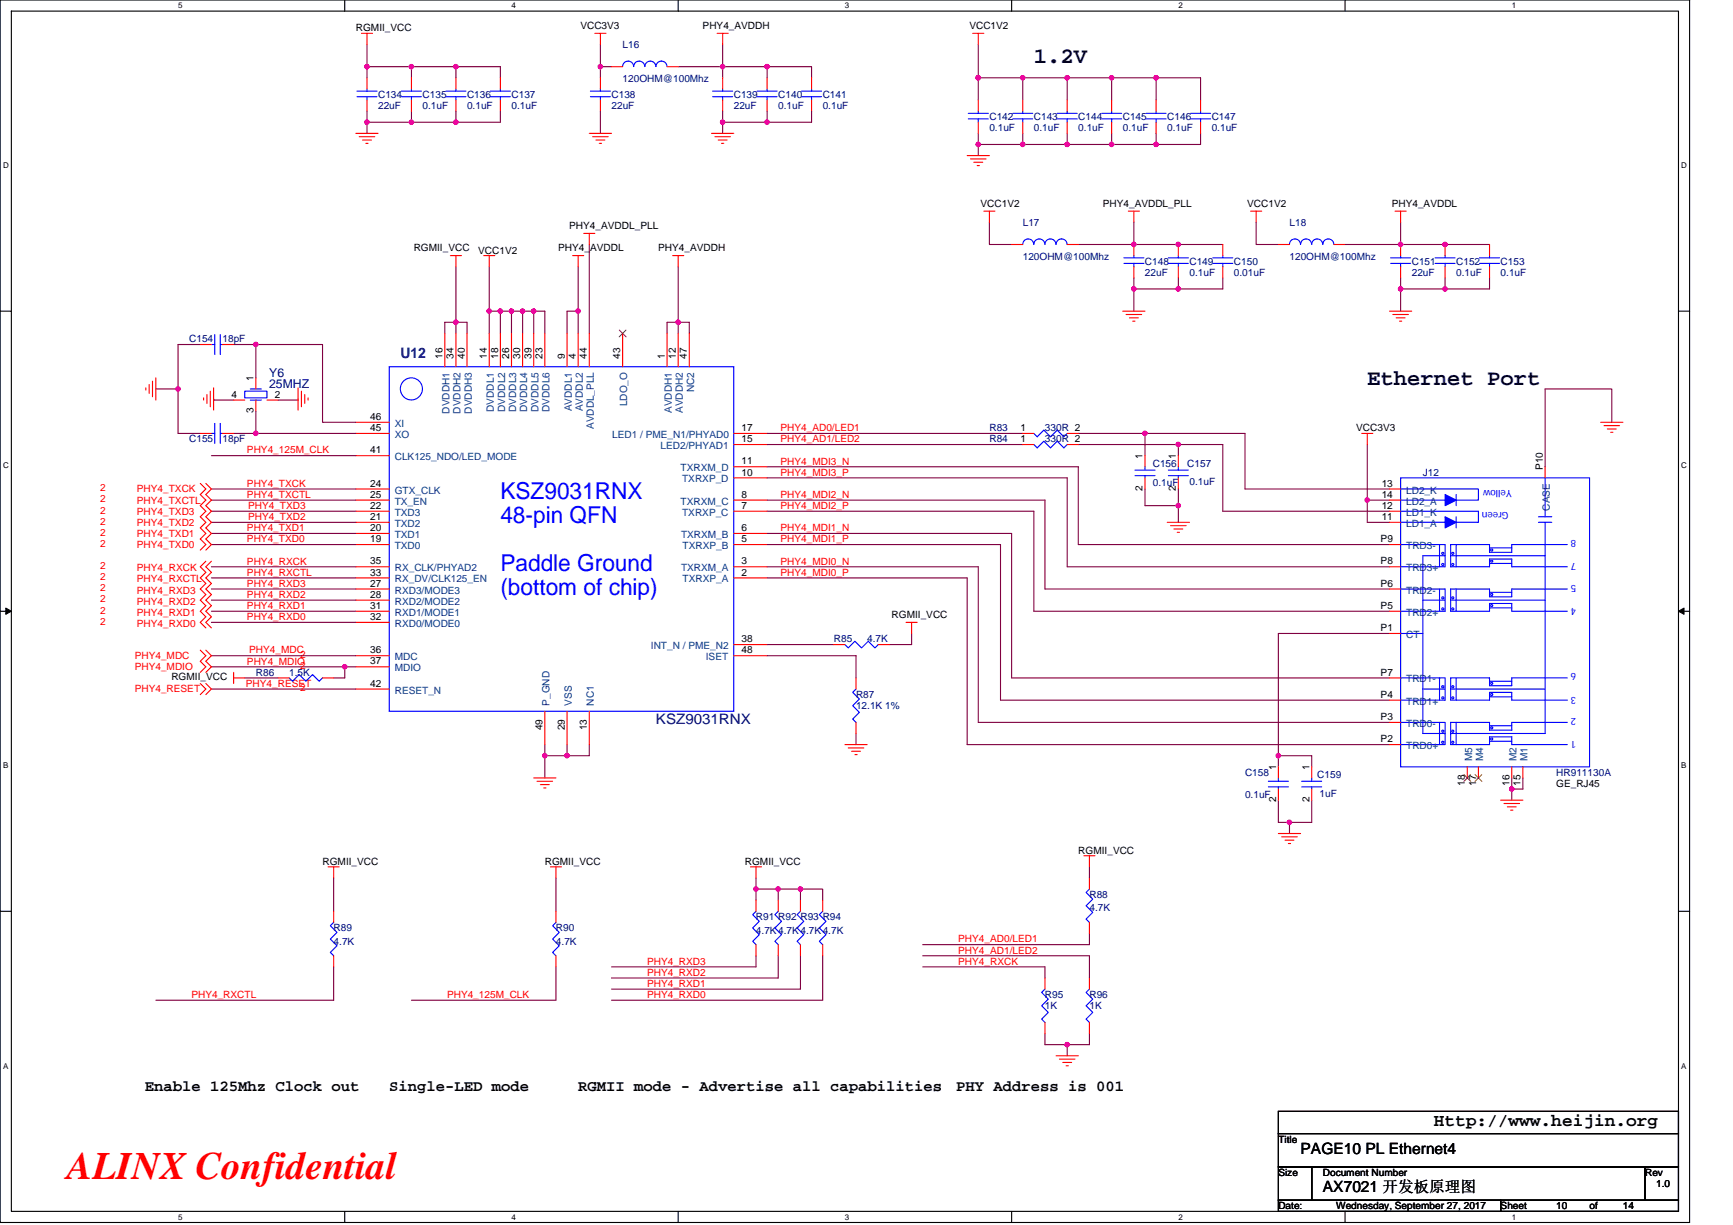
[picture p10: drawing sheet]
<svg xmlns="http://www.w3.org/2000/svg" width="297mm" height="210mm" viewBox="0 0 297 210" stroke-linecap="round" stroke-linejoin="round" font-family="sans-serif">
<path d="M0 0h289.6v209.5h-289.6zM1.9 1.9h285.8v205.7h-285.8z" fill="none" stroke="#000" stroke-width=".19"/>
<g fill="#fff">
<path d="M30.5 .2h.8v1.5h-.8z"/>
<path d="M30.5 207.8h.8v1.6h-.8z"/>
</g>
<path d="M59.1 0v1.9M59.1 207.6v1.9" fill="none" stroke="#000" stroke-width=".19"/>
<g fill="#fff">
<path d="M87.7 .2h.7v1.5h-.7z"/>
<path d="M87.7 207.8h.7v1.6h-.7z"/>
</g>
<path d="M116.2 0v1.9M116.2 207.6v1.9" fill="none" stroke="#000" stroke-width=".19"/>
<g fill="#fff">
<path d="M144.8 .2h.8v1.5h-.8z"/>
<path d="M144.8 207.8h.8v1.6h-.8z"/>
</g>
<path d="M173.4 0v1.9M173.4 207.6v1.9" fill="none" stroke="#000" stroke-width=".19"/>
<g fill="#fff">
<path d="M202 .2h.7v1.5h-.7z"/>
<path d="M202 207.8h.7v1.6h-.7z"/>
</g>
<path d="M230.5 0v1.9M230.5 207.6v1.9" fill="none" stroke="#000" stroke-width=".19"/>
<g fill="#fff">
<path d="M259.1 .2h.8v1.5h-.8z"/>
<path d="M259.1 207.8h.8v1.6h-.8z"/>
<path d="M.5 27.6h1v1.5h-1z"/>
<path d="M288.2 27.6h1v1.5h-1z"/>
<path d="M.5 79.1h1v1.5h-1z"/>
<path d="M288.2 79.1h1v1.5h-1z"/>
</g>
<path d="M0 53.3h1.9M287.7 53.3h1.9" fill="none" stroke="#000" stroke-width=".19"/>
<g fill="#fff">
<path d="M.5 130.5h.9v1.5h-.9z"/>
<path d="M288.2 130.5h.9v1.5h-.9z"/>
</g>
<path d="M0 104.8h1.9M287.7 104.8h1.9" fill="none" stroke="#000" stroke-width=".19"/>
<path d="M1 104.2l.9 .6-.9 .5zM287.7 104.8l.9-.6v1.1z" fill="#000" stroke="#000" stroke-width=".17"/>
<g fill="#fff">
<path d="M.5 181.9h.9v1.6h-.9z"/>
<path d="M288.2 181.9h.9v1.6h-.9z"/>
</g>
<path d="M0 156.2h1.9M287.7 156.2h1.9M219.1 190.5h68.6v3.8h-68.6zM219.1 194.3h68.6v5.7h-68.6zM219.1 200h5.7v5.7h-5.7zM219.1 205.7h38.1v1.9h-38.1zM224.8 200h57.2v5.7h-57.2zM257.2 205.7h30.5v1.9h-30.5zM282 200h5.7v5.7h-5.7z" fill="none" stroke="#000" stroke-width=".19"/>
<g fill="none" stroke="#800040" stroke-width=".19">
<path d="M62.9 7.6v3.8M62.9 11.4h7.6M62.9 11.4v1.9M62.9 19.1v1.9M70.5 19.1v1.9M70.5 11.4h7.6M70.5 11.4v1.9M78.1 19.1v1.9M78.1 11.4v1.9M78.1 11.4h7.7v1.9M85.8 19.1v1.9h-7.7M102.9 11.4h1.9"/>
<path d="M102.9 19.1v3.8M102.9 11.4v1.9M102.9 7.6v3.8M116.2 11.4h7.7v1.9M123.9 7.6v3.8h7.6M123.9 19v2M131.5 11.4v1.9M131.5 19.1v1.9M131.5 11.4h7.6v1.9M139.1 19.1v1.9h-7.6M167.7 13.3h7.6M167.7 13.3v3.8"/>
<path d="M167.7 7.6v5.7M175.3 13.3v3.8M175.3 13.3h7.6M182.9 13.3h7.6M182.9 13.3v3.8M190.5 13.3v3.8M190.5 13.3h7.7M198.2 13.3h7.6v3.8M198.2 13.3v3.8M62.9 21v1.9M62.9 21h7.6M70.5 21h7.6"/>
<path d="M123.9 21v1.9M123.9 21h7.6M167.7 24.8h7.6M167.7 22.9v1.9M167.7 24.8v1.9M169.6 38.1v3.8h3.8M175.3 22.9v1.9M175.3 24.8h7.6M182.9 24.8h7.6M182.9 22.9v1.9M190.5 24.8h7.7M190.5 22.9v1.9"/>
<path d="M194.3 38.1v3.8M198.2 22.9v1.9M205.8 22.9v1.9h-7.6M215.3 38.1v3.8h3.8M240.1 38.1v3.8M34.3 59.1h-3.8v7.6M40 59.1h3.9M43.9 59.1h11.4v13.3h5.7M43.9 59.1v5.7M76.2 57.1v-1.9h1.9v1.9M78.1 45.7v9.5h1.9v1.9M83.9 53.3h1.9"/>
<path d="M83.9 53.3v3.8M83.9 45.7v7.6M85.8 53.3v3.8M85.8 53.3h1.9v3.8M87.7 53.3h1.9M89.6 53.3v3.8M89.6 53.3h1.9v3.8M91.5 53.3h1.9v3.8M99.1 45.7v7.6M99.1 53.3h-1.9v3.8M99.1 53.3v3.8M101 41.9v15.2"/>
<path d="M114.3 57.1v-1.9h1.9v1.9M116.2 45.7v9.5h1.9v1.9M184.8 41.9h9.5M194.3 49.5h7.7M194.3 47.6v1.9M194.3 41.9h15.3M194.3 49.5v3.8M202 47.6v1.9M209.6 47.6v1.9h-7.6M230.5 41.9h9.6M240.1 49.5v3.8M240.1 49.5h7.6"/>
<path d="M240.1 47.6v1.9M240.1 41.9h15.2M247.7 47.6v1.9M255.3 47.6v1.9h-7.6M26.7 66.7h3.8M30.5 66.7v7.6h3.8M36.2 78.1h24.8M36.6 68.4v.2h3.4M40 74.3h3.9M43.9 74.3h17.1M43.9 70.5v3.8M51.1 68.4v.2h-3.4"/>
<path d="M131.5 74.3h43.8M131.5 76.2h43.8M184.8 74.3h11.5M184.8 76.2h17.2M196.3 74.3h17.1v9.5h24.8M196.3 74.3v3.8M202 76.2h7.6v11.4h28.6M202 76.2v1.9M234.4 76.2v9.5M276.3 72.4v-5.7h-11.5v13.3M36.2 89.5h24.8M36.2 87.6h24.8"/>
<path d="M36.2 97.2h24.8M36.2 85.7h24.8M36.2 83.8h24.8M36.2 93.3h24.8M36.2 91.4h24.8M36.2 99.1h24.8M131.5 87.6h45.7v17.2h61M131.5 81.9h51.4v15.3h55.3M131.5 91.4h41.9v24.8h64.8M131.5 85.7h47.6v15.3h59.1M131.5 97.2h36.2v26.6h70.5M131.5 99.1h34.3v28.5h72.4"/>
<path d="M131.5 80h53.3v13.3h53.4M131.5 93.3h40v26.7h66.7M196.3 83.8v2.9h5.7M202 83.8v2.9M202 86.7v2.8M234.4 85.7v3.8h3.8M234.4 85.7h3.8M36.2 118.1h24.8M36.2 102.9h24.8M36.2 106.7h24.8M36.2 104.8h24.8M36.2 112.4h24.8"/>
<path d="M36.2 114.3h22.9M36.2 101h24.8M41.9 116.2h5.8M59.1 114.3h1.9M59.1 114.3v1.9h-1.9M131.5 112.4h15.2v3.8M131.5 110.5h11.4M156.2 108.6v1.9h-3.8M238.2 108.6h-19.1v20.9M93.4 127.6v1.9h3.8M93.4 129.5v3.8M97.2 127.6v1.9"/>
<path d="M101 127.6v1.9h-3.8M146.7 125.7v1.9M219.1 129.5h5.7v1.9M219.1 137.2v3.8h1.9M219.1 129.5v1.9M224.8 137.2v3.8h-3.8M259.1 135.3v1.9M259.1 133.3v2M261 133.3v2h-1.9M57.2 150.5v5.7M95.3 150.5v5.7M129.6 152.4h3.8"/>
<path d="M129.6 150.5v1.9M129.6 152.4v1.9M133.4 152.4v1.9M133.4 152.4h3.8M137.2 152.4v1.9M137.2 152.4h3.8v1.9M186.7 148.6v1.9M221 141v1.9M57.2 165.7v5.7h-30.5M95.3 165.7v5.7h-24.8M129.6 163.8v1.9h-24.8M133.4 163.8v3.8h-28.6"/>
<path d="M137.2 163.8v5.7h-32.4M141 163.8v7.6h-36.2M158.2 163.8h28.5v3.8M158.2 165.7h20.9v1.9M179.1 177.2v1.9h3.8M182.9 179.1v1.9M186.7 177.2v1.9h-3.8M186.7 160v1.9h-28.5"/>
</g>
<g fill="#f0f" stroke="#f0f" stroke-width=".19">
<circle cx="78.1" cy="55.2" r=".38"/>
<circle cx="99.1" cy="53.3" r=".38"/>
<circle cx="83.8" cy="53.3" r=".38"/>
<circle cx="85.7" cy="53.3" r=".38"/>
<circle cx="91.5" cy="53.3" r=".38"/>
<circle cx="89.6" cy="53.3" r=".38"/>
<circle cx="87.7" cy="53.3" r=".38"/>
<circle cx="59.1" cy="114.3" r=".38"/>
<circle cx="93.4" cy="129.5" r=".38"/>
<circle cx="97.2" cy="129.5" r=".38"/>
<circle cx="78.1" cy="20.9" r=".38"/>
<circle cx="221" cy="141" r=".38"/>
<circle cx="196.2" cy="74.3" r=".38"/>
<circle cx="202" cy="86.7" r=".38"/>
<circle cx="259.1" cy="135.2" r=".38"/>
<circle cx="219.1" cy="129.5" r=".38"/>
<circle cx="202" cy="76.2" r=".38"/>
<circle cx="137.2" cy="152.4" r=".38"/>
<circle cx="129.6" cy="152.4" r=".38"/>
<circle cx="133.4" cy="152.4" r=".38"/>
<circle cx="234.3" cy="85.7" r=".38"/>
<circle cx="43.8" cy="59" r=".38"/>
<circle cx="30.5" cy="66.7" r=".38"/>
<circle cx="182.9" cy="179.1" r=".38"/>
<circle cx="43.8" cy="74.3" r=".38"/>
<circle cx="102.9" cy="11.4" r=".38"/>
<circle cx="123.8" cy="11.4" r=".38"/>
<circle cx="131.5" cy="11.4" r=".38"/>
<circle cx="123.8" cy="20.9" r=".38"/>
<circle cx="131.5" cy="20.9" r=".38"/>
<circle cx="167.7" cy="13.3" r=".38"/>
<circle cx="70.5" cy="20.9" r=".38"/>
<circle cx="62.9" cy="20.9" r=".38"/>
<circle cx="70.5" cy="11.4" r=".38"/>
<circle cx="62.9" cy="11.4" r=".38"/>
<circle cx="175.3" cy="13.3" r=".38"/>
<circle cx="190.5" cy="13.3" r=".38"/>
<circle cx="182.9" cy="13.3" r=".38"/>
<circle cx="198.1" cy="13.3" r=".38"/>
<circle cx="175.3" cy="24.8" r=".38"/>
<circle cx="167.7" cy="24.8" r=".38"/>
<circle cx="182.9" cy="24.8" r=".38"/>
<circle cx="198.1" cy="24.8" r=".38"/>
<circle cx="190.5" cy="24.8" r=".38"/>
<circle cx="116.2" cy="55.2" r=".38"/>
<circle cx="247.7" cy="41.9" r=".38"/>
<circle cx="240.1" cy="41.9" r=".38"/>
<circle cx="247.7" cy="49.5" r=".38"/>
<circle cx="240.1" cy="49.5" r=".38"/>
<circle cx="202" cy="41.9" r=".38"/>
<circle cx="194.3" cy="41.9" r=".38"/>
<circle cx="202" cy="49.5" r=".38"/>
<circle cx="194.3" cy="49.5" r=".38"/>
<circle cx="78.1" cy="11.4" r=".38"/>
</g>
<g fill="none" stroke="#f00" stroke-width=".19">
<path d="M62 5.7h1.9M62.9 5.7v1.9M62.9 13.3v1.9M62.9 17.1v2M70.5 13.3v1.9M70.5 17.1v2M78.1 13.3v1.9M78.1 17.1v2M85.8 13.3v1.9M85.8 17.1v2M102 5.7h1.9M102.9 13.3v1.9"/>
<path d="M102.9 17.1v2M102.9 5.7v1.9M104.8 11.4h1.9M114.3 11.4h1.9M122.9 5.7h1.9M123.9 13.3v1.9M123.9 17.1v2M123.9 5.7v1.9M131.5 13.3v1.9M131.5 17.1v2M139.1 13.3v1.9M139.1 17.1v2"/>
<path d="M166.7 5.7h1.9M167.7 5.7v1.9M167.7 17.1v1.9M175.3 17.1v1.9M182.9 17.1v1.9M190.5 17.1v1.9M198.2 17.1v1.9M205.8 17.1v1.9M61 22.9h3.8M61.6 23.4h2.6M62.1 24h1.6M62.7 24.6h.4"/>
<path d="M101 22.9h3.8M101.6 23.4h2.6M102.1 24h1.6M102.7 24.6h.4M122 22.9h3.8M122.5 23.4h2.7M123.1 24h1.5M123.7 24.6h.4M165.8 26.7h3.8M166.3 27.2h2.7M166.9 27.8h1.5M167.5 28.4h.4"/>
<path d="M167.7 21v1.9M168.6 36.2h1.9M169.6 36.2v1.9M175.3 21v1.9M182.9 21v1.9M190.5 21v1.9M193.4 36.2h1.9M194.3 36.2v1.9M198.2 21v1.9M205.8 21v1.9M214.4 36.2h1.9M215.3 36.2v1.9"/>
<path d="M239.1 36.2h1.9M240.1 36.2v1.9M34.3 59.1h1.9M38.1 59.1h1.9M76.2 57.1v5.8M77.2 43.8h1.9M78.1 43.8v1.9M78.1 57.1v5.8M80 57.1v5.8M82.9 43.8h1.9M83.9 43.8v1.9M83.9 57.1v5.8"/>
<path d="M85.8 57.1v5.8M87.7 57.1v5.8M89.6 57.1v5.8M91.5 57.1v5.8M93.4 57.1v5.8M97.2 57.1v5.8M98.1 43.8h2M99.1 43.8v1.9M99.1 57.1v5.8M100.1 40h1.9M101 40v1.9M101 57.1v5.8"/>
<path d="M106.7 57.1v5.8M114.3 57.1v5.8M115.3 43.8h1.9M116.2 43.8v1.9M116.2 57.1v5.8M118.1 57.1v5.8M173.4 41.9h1.9M182.9 41.9h1.9M192.4 53.3h3.9M193 53.9h2.7M193.6 54.5h1.5M194.2 55.1h.3"/>
<path d="M194.3 41.9v1.9M194.3 45.7v1.9M202 41.9v1.9M202 45.7v1.9M209.6 41.9v1.9M209.6 45.7v1.9M219.1 41.9h1.9M228.6 41.9h1.9M238.2 53.3h3.8M238.7 53.9h2.7M239.3 54.5h1.5M239.9 55.1h.4"/>
<path d="M240.1 41.9v1.9M240.1 45.7v1.9M247.7 41.9v1.9M247.7 45.7v1.9M255.3 41.9v1.9M255.3 45.7v1.9M25 66.5v.4M25.6 65.9v1.5M26.1 65.3v2.7M26.7 64.8v3.8M34.3 74.3h1.9M34.9 68.2v.4"/>
<path d="M35.5 67.6v1.6M36 67.1v2.6M36.6 66.5v3.8M38.1 74.3h1.9M40 68.6h1.9M43.9 64.8v1.9M43.9 68.6v1.9M45.8 68.6h1.9M51.1 66.5v3.8M51.7 67.1v2.6M52.2 67.6v1.6M52.8 68.2v.4"/>
<path d="M61 78.1h5.7M61 74.3h5.7M61 72.4h5.7M125.8 76.2h5.7M125.8 74.3h5.7M175.3 74.3h1.9M175.3 76.2h1.9M182.9 74.3h1.9M182.9 76.2h1.9M196.3 78.1v1.9M202 78.1v1.9M233.4 74.3h1.9"/>
<path d="M234.4 74.3v1.9M274.4 72.4h3.8M274.9 73h2.7M275.5 73.5h1.5M276.1 74.1h.4M34.3 82.9l1 .9-1 1 1 .9-1 1 1 .9-1 1 1 .9-1 1 1 .9-1 1 1 .9-1 1M35.3 96.2l-1 1 1 .9-1 1 1 .9-1 1 1 .9-1 1 1 .9-1 1 1 .9-1 1 1 .9M35.3 82.9l.9 .9-.9 1 .9 .9-.9 1 .9 .9-.9 1 .9 .9-.9 1 .9 .9-.9 1 .9 .9-.9 1M36.2 96.2l-.9 1 .9 .9-.9 1 .9 .9-.9 1 .9 .9-.9 1 .9 .9-.9 1 .9 .9-.9 1 .9 .9M61 93.3h5.7M61 91.4h5.7M61 89.5h5.7"/>
<path d="M61 87.6h5.7M61 83.8h5.7M61 85.7h5.7M61 99.1h5.7M61 97.2h5.7M125.8 99.1h5.7M125.8 97.2h5.7M125.8 93.3h5.7M125.8 91.4h5.7M125.8 87.6h5.7M125.8 85.7h5.7M125.8 81.9h5.7"/>
<path d="M125.8 80h5.7M196.3 81.9v1.9M200.1 89.5h3.8M200.6 90.1h2.7M201.2 90.7h1.5M201.8 91.2h.4M202 81.9v1.9M238.2 97.2h1.9M238.2 93.3h1.9M238.2 89.5h1.9M238.2 87.6h1.9M238.2 85.7h1.9"/>
<path d="M238.2 83.8h1.9M264.8 80v1.9M34.3 111.4l1 1-1 .9 1 1-1 1M34.3 117.2l1 .9-1 1M35.3 111.4l.9 1-.9 .9 .9 1-.9 1M35.3 117.2l.9 .9-.9 1M40 116.2h1.9M40 115.3v1.9M47.7 116.2h1.9M55.3 116.2h1.9M61 101h5.7M61 104.8h5.7"/>
<path d="M61 106.7h5.7M61 112.4h5.7M61 114.3h5.7M61 118.1h5.7M61 102.9h5.7M125.8 110.5h5.7M125.8 112.4h5.7M142.9 110.5h1.9M146.7 116.2v1.9M150.5 110.5h1.9M155.3 106.7h1.9M156.2 106.7v1.9"/>
<path d="M238.2 116.2h1.9M238.2 104.8h1.9M238.2 101h1.9M238.2 108.6h1.9M91.5 133.3h3.8M92.1 133.9h2.6M92.6 134.5h1.5M93.2 135.1h.4M93.4 121.9v5.7M97.2 121.9v5.7M101 121.9v5.7M144.8 127.6h3.8"/>
<path d="M145.4 128.2h2.7M146 128.8h1.5M146.5 129.3h.4M146.7 123.8v1.9M219.1 131.4v1.9M219.1 135.3v1.9M224.8 131.4v1.9M224.8 135.3v1.9M238.2 127.6h1.9M238.2 123.8h1.9M238.2 120h1.9M251.5 131.4v2"/>
<path d="M253.4 131.4v2M257.2 137.2h3.8M257.8 137.7h2.7M258.4 138.3h1.5M258.9 138.9h.4M259.1 131.4v2M261 131.4v2M56.2 148.6h1.9M57.2 148.6v1.9M57.2 156.2v1.9M94.3 148.6h1.9M95.3 148.6v1.9"/>
<path d="M95.3 156.2v1.9M128.6 148.6h1.9M129.6 148.6v1.9M129.6 154.3v1.9M133.4 154.3v1.9M137.2 154.3v1.9M141 154.3v1.9M185.8 146.7h1.9M186.7 146.7v1.9M186.7 158.1v1.9M186.7 150.5v1.9M219.1 142.9h3.8"/>
<path d="M219.7 143.4h2.7M220.3 144h1.5M220.8 144.6h.4M57.2 163.8v1.9M95.3 163.8v1.9M129.6 161.9v1.9M133.4 161.9v1.9M137.2 161.9v1.9M141 161.9v1.9M179.1 175.3v1.9M179.1 167.6v1.9M186.7 175.3v1.9"/>
<path d="M186.7 167.6v1.9M181 181h3.8M181.6 181.5h2.7M182.2 182.1h1.5M182.7 182.7h.4"/>
</g>
<g fill="none" stroke="#00f" stroke-width=".19">
<path d="M61.2 16.6h3.4M61.2 15.6h3.4M62.9 15.2v.4M62.9 16.6v.5M68.8 16.6h3.4M68.8 15.6h3.4M70.5 15.2v.4M70.5 16.6v.5M76.4 16.6h3.5M76.4 15.6h3.5M78.1 15.2v.4M78.1 16.6v.5"/>
<path d="M84 16.6h3.5M84 15.6h3.5M85.8 15.2v.4M85.8 16.6v.5M101.2 16.6h3.4M101.2 15.6h3.4M102.9 15.2v.4M102.9 16.6v.5M108.6 11.4a.94 .94 0 0 0-.9-.9 .94 .94 0 0 0-1 .9M112.4 11.4a.95 .95 0 0 0-.9-.9 .95 .95 0 0 0-1 .9 .94 .94 0 0 0-.9-.9 .94 .94 0 0 0-1 .9M114.3 11.4a.94 .94 0 0 0-.9-.9 .94 .94 0 0 0-1 .9M122.1 16.6h3.5"/>
<path d="M122.1 15.6h3.5M123.9 15.2v.4M123.9 16.6v.5M129.8 16.6h3.4M129.8 15.6h3.4M131.5 15.2v.4M131.5 16.6v.5M137.4 16.6h3.4M137.4 15.6h3.4M139.1 15.2v.4M139.1 16.6v.5M166 19.4h3.4"/>
<path d="M167.7 19v.4M173.6 19.4h3.4M175.3 19v.4M181.2 19.4h3.4M182.9 19v.4M188.8 19.4h3.5M190.5 19v.4M196.4 19.4h3.5M198.2 19v.4M204.1 19.4h3.4M205.8 19v.4M166 20.4h3.4"/>
<path d="M167.7 20.4v.6M173.6 20.4h3.4M175.3 20.4v.6M181.2 20.4h3.4M182.9 20.4v.6M188.8 20.4h3.5M190.5 20.4v.6M196.4 20.4h3.5M198.2 20.4v.6M204.1 20.4h3.4M205.8 20.4v.6M36.2 59.1h.6"/>
<path d="M36.8 57.3v3.5M37.8 57.3v3.5M37.8 59.1h.3M179.1 41.9a.95 .95 0 0 0-1-.9 .95 .95 0 0 0-.9 .9 .94 .94 0 0 0-1-.9 .94 .94 0 0 0-.9 .9M182.9 41.9a.95 .95 0 0 0-1-.9 .95 .95 0 0 0-.9 .9 .94 .94 0 0 0-.9-.9 .94 .94 0 0 0-1 .9M192.6 45.1h3.5M192.6 44.2h3.5M194.3 43.8v.4M194.3 45.1v.6M200.3 45.1h3.4M200.3 44.2h3.4M202 43.8v.4"/>
<path d="M202 45.1v.6M207.9 45.1h3.4M207.9 44.2h3.4M209.6 43.8v.4M209.6 45.1v.6M224.8 41.9a.95 .95 0 0 0-.9-.9 .95 .95 0 0 0-1 .9 .94 .94 0 0 0-.9-.9 .94 .94 0 0 0-1 .9M228.6 41.9a.95 .95 0 0 0-.9-.9 .95 .95 0 0 0-1 .9 .94 .94 0 0 0-.9-.9 .94 .94 0 0 0-1 .9M238.4 45.1h3.4M238.4 44.2h3.4M240.1 43.8v.4M240.1 45.1v.6M246 45.1h3.4"/>
<path d="M246 44.2h3.4M247.7 43.8v.4M247.7 45.1v.6M253.6 45.1h3.4M253.6 44.2h3.4M255.3 43.8v.4M255.3 45.1v.6M36.2 74.3h.6M36.8 72.6v3.4M37.8 72.6v3.4M37.8 74.3h.3M41.9 67.1h3.9v1.1h-3.9z"/>
<path d="M42.9 66.7h1.9M42.9 68.6h1.9M43.9 68.6h.1M43.9 66.7h.1M66.7 62.9h59.1v59h-59.1zM177.2 74.3l.6 .6 1.1-1.2 1.2 1.2 1.1-1.2 1.1 1.2 .6-.6M177.2 76.2l.6 .6 1.1-1.2 1.2 1.2 1.1-1.2 1.1 1.2 .6-.6M194.5 80.6h3.5M194.5 81.5h3.5M196.3 80v.6M196.3 81.5v.4M200.3 80.6h3.4"/>
<path d="M200.3 81.5h3.4M202 80v.6M202 81.5v.4M240.1 81.9h32.4v49.5h-32.4zM240.1 87.6h13.3v1.9h-13.3M240.1 83.8h13.3v1.9h-13.3M240.1 93.3h7.6v3.9h-7.6M246.7 93.3v3.9M247.2 96.6h.2v.3h-.2zM247.2 94.7h.2v.3h-.2zM247.7 95.3l-3.8-.1v30.5h3.8M248.6 95.3h16.2"/>
<path d="M248.9 94.7h.2v.3h-.2zM248.9 96.6h.2v.3h-.2zM249.6 88.6v1.9M249.6 84.8v1.9M249.6 93.3v3.9M255.3 96.6h3.8M255.3 93.9h3.8M255.5 94.2h.3v.2h-.3zM255.5 96.1h.3v.2h-.3zM263.7 89.5h2.3M263.7 88.6h2.3M264.8 89.5v36.2h-16.2"/>
<path d="M264.8 81.9v6.7M268.6 93.3h-9.5v1.4h-3.8v-1.4h-6.7v3.9h6.7v-1.4h3.8v1.4h9.5M49.6 116.2l.5 .6 1.2-1.2 1.1 1.2 1.2-1.2 1.1 1.2 .6-.6M144.8 110.5l.6 .6 1.1-1.2 1.2 1.2 1.1-1.2 1.2 1.2 .5-.6M146.7 118.1l-.5 .6 1.1 1.1-1.1 1.2 1.1 1.1-1.1 1.2 .5 .5M240.1 108.6h3.8M240.1 116.2h7.6v3.8h-7.6M240.1 101h7.6v3.8h-7.6M243.9 118.1h3.8M243.9 102.9h3.8M246.7 116.2v3.8M246.7 101v3.8"/>
<path d="M247.2 119.5h.2v.2h-.2zM247.2 117.6h.2v.2h-.2zM247.2 104.2h.2v.3h-.2zM247.2 102.3h.2v.3h-.2zM248.6 118.1h16.2M248.6 102.9h16.2M248.9 117.6h.2v.2h-.2zM248.9 119.5h.2v.2h-.2zM248.9 102.3h.2v.3h-.2zM248.9 104.2h.2v.3h-.2zM249.6 116.2v3.8M249.6 101v3.8"/>
<path d="M255.3 119.4h3.8M255.3 116.8h3.8M255.3 104.2h3.8M255.3 101.5h3.8M255.5 117h.3v.3h-.3zM255.5 118.9h.3v.3h-.3zM255.5 101.8h.3v.2h-.3zM255.5 103.7h.3v.2h-.3zM268.6 116.2h-9.5v1.3h-3.8v-1.3h-6.7v3.8h6.7v-1.3h3.8v1.3h9.5M268.6 101h-9.5v1.3h-3.8v-1.3h-6.7v3.8h6.7v-1.4h3.8v1.4h9.5M217.4 133.9h3.4M217.4 134.9h3.4"/>
<path d="M219.1 133.3v.6M219.1 134.9v.4M223.1 133.9h3.4M223.1 134.9h3.4M224.8 133.3v.6M224.8 134.9v.4M240.1 123.8h7.6v3.8h-7.6M246.7 123.8v3.8M247.2 127.1h.2v.3h-.2zM247.2 125.2h.2v.3h-.2zM248.9 127.1h.2v.3h-.2zM248.9 125.2h.2v.3h-.2z"/>
<path d="M249.6 123.8v3.8M255.3 127.1h3.8M255.3 124.4h3.8M255.5 126.5h.3v.3h-.3zM255.5 124.6h.3v.3h-.3zM268.6 123.8h-9.5v1.4h-3.8v-1.4h-6.7v3.8h6.7v-1.3h3.8v1.3h9.5M57.2 158.1l-.6 .6 1.2 1.1-1.2 1.2 1.2 1.1-1.2 1.2 .6 .5M95.3 158.1l-.6 .6 1.2 1.1-1.2 1.2 1.2 1.1-1.2 1.2 .6 .5M129.6 156.2l-.6 .6 1.2 1.1-1.2 1.2 1.2 1.1-1.2 1.2 .6 .5M133.4 156.2l-.6 .6 1.2 1.1-1.2 1.2 1.2 1.1-1.2 1.2 .6 .5M137.2 156.2l-.6 .6 1.2 1.1-1.2 1.2 1.2 1.1-1.2 1.2 .6 .5M141 156.2l-.6 .6 1.2 1.1-1.2 1.2 1.2 1.1-1.2 1.2 .6 .5"/>
<path d="M186.7 152.4l-.5 .6 1.1 1.1-1.1 1.2 1.1 1.1-1.1 1.1 .5 .6M179.1 169.5l-.6 .6 1.2 1.2-1.2 1.1 1.2 1.1-1.2 1.2 .6 .6M186.7 169.5l-.5 .6 1.1 1.2-1.1 1.1 1.1 1.1-1.1 1.2 .5 .6"/>
<circle cx="70.5" cy="66.7" r="1.89"/>
</g>
<g fill="#00f" stroke="#00f" stroke-width=".19">
<path d="M247.7 88.6l1.9 .9-1.9 1z" fill-rule="evenodd"/>
<path d="M247.7 84.8l1.9 .9-1.9 1z" fill-rule="evenodd"/>
</g>
<path d="M106.1 56.6l1.2 1.1M107.3 56.6l-1.2 1.1M250.9 132.8l1.2 1.1M252.1 132.8l-1.2 1.1M252.8 132.8l1.2 1.1M254 132.8l-1.2 1.1" fill="none" stroke="#804000" stroke-width=".17"/>
<text font-size="6.7" fill="#f00" x="11.5" y="202.2">ALINX Confidential</text>
<g font-size="4" fill="#00f">
<text x="85.8" y="85.5">KSZ9031RNX</text>
<text x="85.8" y="89.6">48-pin QFN</text>
<text x="85.8" y="97.9">Paddle Ground</text>
<text x="85.8" y="102">(bottom of chip)</text>
</g>
<g font-size="3.8" fill="#000040">
<text x="177.2" y="10.8">1.2V</text>
<text x="234.4" y="66">Ethernet Port</text>
</g>
<text font-size="3" x="245.8" y="193.1">Http://www.heijin.org</text>
<g font-size="2.7">
<text x="24.8" y="187">Enable 125Mhz Clock out</text>
<text x="66.7" y="187">Single-LED mode</text>
<text x="99.1" y="187">RGMII mode - Advertise all capabilities</text>
<text x="163.9" y="187">PHY Address is 001</text>
<text x="222.9" y="197.8">PAGE10 PL Ethernet4</text>
<text x="226.7" y="204.3">AX7021 开发板原理图</text>
</g>
<g font-size="2.5" fill="#000080">
<text x="68.6" y="61.3">U12</text>
<text x="112.4" y="124.1">KSZ9031RNX</text>
</g>
<g font-size="2.1" fill="#000080">
<text x="46.1" y="64.6">Y6</text>
<text x="46.1" y="66.5">25MHZ</text>
</g>
<g font-size="1.7">
<text x="61" y="5.4">RGMII_VCC</text>
<text x="99.5" y="5">VCC3V3</text>
<text x="120.4" y="5">PHY4_AVDDH</text>
<text x="166.2" y="5">VCC1V2</text>
<text x="168.1" y="35.5">VCC1V2</text>
<text x="189" y="35.5">PHY4_AVDDL_PLL</text>
<text x="213.8" y="35.5">VCC1V2</text>
<text x="238.5" y="35.5">PHY4_AVDDL</text>
<text x="97.6" y="39.3">PHY4_AVDDL_PLL</text>
<text x="70.9" y="43.1">RGMII_VCC</text>
<text x="82" y="43.5">VCC1V2</text>
<text x="95.7" y="43.1">PHY4_AVDDL</text>
<text x="112.8" y="43.1">PHY4_AVDDH</text>
<text x="43.5" y="65.3" transform="rotate(-90 43.5 65.3)">1</text>
<text x="75.8" y="61.5" transform="rotate(-90 75.8 61.5)">16</text>
<text x="77.7" y="61.5" transform="rotate(-90 77.7 61.5)">34</text>
<text x="79.6" y="61.5" transform="rotate(-90 79.6 61.5)">40</text>
<text x="83.5" y="61.5" transform="rotate(-90 83.5 61.5)">14</text>
<text x="85.4" y="61.5" transform="rotate(-90 85.4 61.5)">18</text>
<text x="87.3" y="61.5" transform="rotate(-90 87.3 61.5)">26</text>
<text x="89.2" y="61.5" transform="rotate(-90 89.2 61.5)">30</text>
<text x="91.1" y="61.5" transform="rotate(-90 91.1 61.5)">39</text>
<text x="93" y="61.5" transform="rotate(-90 93 61.5)">23</text>
<text x="96.8" y="61.5" transform="rotate(-90 96.8 61.5)">9</text>
<text x="98.7" y="61.5" transform="rotate(-90 98.7 61.5)">4</text>
<text x="100.6" y="61.5" transform="rotate(-90 100.6 61.5)">44</text>
<text x="106.3" y="61.5" transform="rotate(-90 106.3 61.5)">43</text>
<text x="113.9" y="61.5" transform="rotate(-90 113.9 61.5)">1</text>
<text x="115.8" y="61.5" transform="rotate(-90 115.8 61.5)">12</text>
<text x="117.7" y="61.5" transform="rotate(-90 117.7 61.5)">47</text>
<text x="39.7" y="68.2">4</text>
<text x="43.5" y="70.9" transform="rotate(-90 43.5 70.9)">3</text>
<text x="47.1" y="68.2">2</text>
<text x="63.5" y="72">46</text>
<text x="63.5" y="77.7">41</text>
<text x="63.5" y="73.9">45</text>
<text x="127.1" y="75.8">15</text>
<text x="127.1" y="73.9">17</text>
<text x="174.9" y="73.9">1</text>
<text x="174.9" y="75.8">1</text>
<text x="232.4" y="73.9">VCC3V3</text>
<text x="63.5" y="83.4">24</text>
<text x="127.1" y="81.5">10</text>
<text x="127.1" y="79.6">11</text>
<text x="195.9" y="78.7" transform="rotate(-90 195.9 78.7)">1</text>
<text x="201.6" y="78.7" transform="rotate(-90 201.6 78.7)">1</text>
<text x="236.8" y="83.4">13</text>
<text x="264.4" y="80.6" transform="rotate(-90 264.4 80.6)">P10</text>
<text x="63.5" y="89.1">21</text>
<text x="63.5" y="87.2">22</text>
<text x="63.5" y="85.3">25</text>
<text x="127.1" y="87.2">7</text>
<text x="127.1" y="85.3">8</text>
<text x="195.9" y="84.2" transform="rotate(-90 195.9 84.2)">2</text>
<text x="201.6" y="84.2" transform="rotate(-90 201.6 84.2)">2</text>
<text x="236.8" y="89.1">11</text>
<text x="236.8" y="87.2">12</text>
<text x="236.8" y="85.3">14</text>
<text x="63.5" y="92.9">19</text>
<text x="63.5" y="91">20</text>
<text x="127.1" y="92.9">5</text>
<text x="127.1" y="91">6</text>
<text x="236.6" y="92.9">P9</text>
<text x="63.5" y="100.6">27</text>
<text x="63.5" y="98.7">33</text>
<text x="63.5" y="96.8">35</text>
<text x="127.1" y="98.7">2</text>
<text x="127.1" y="96.8">3</text>
<text x="236.6" y="100.6">P6</text>
<text x="236.6" y="96.8">P8</text>
<text x="63.5" y="104.4">31</text>
<text x="63.5" y="106.3">32</text>
<text x="63.5" y="102.5">28</text>
<text x="152.8" y="105.9">RGMII_VCC</text>
<text x="236.6" y="104.4">P5</text>
<text x="63.5" y="112">36</text>
<text x="63.5" y="113.9">37</text>
<text x="127.1" y="112">48</text>
<text x="127.1" y="110.1">38</text>
<text x="236.6" y="108.2">P1</text>
<text x="29.4" y="116.6">RGMII_VCC</text>
<text x="63.5" y="117.7">42</text>
<text x="236.6" y="119.6">P4</text>
<text x="236.6" y="115.8">P7</text>
<text x="93" y="125.2" transform="rotate(-90 93 125.2)">49</text>
<text x="96.8" y="125.2" transform="rotate(-90 96.8 125.2)">29</text>
<text x="100.6" y="125.2" transform="rotate(-90 100.6 125.2)">13</text>
<text x="236.6" y="123.4">P3</text>
<text x="236.6" y="127.2">P2</text>
<text x="218.7" y="137.5" transform="rotate(-90 218.7 137.5)">2</text>
<text x="218.7" y="132" transform="rotate(-90 218.7 132)">1</text>
<text x="224.4" y="137.5" transform="rotate(-90 224.4 137.5)">2</text>
<text x="224.4" y="132" transform="rotate(-90 224.4 132)">1</text>
<text x="251.1" y="134.7" transform="rotate(-90 251.1 134.7)">18</text>
<text x="253" y="134.7" transform="rotate(-90 253 134.7)">17</text>
<text x="258.7" y="134.7" transform="rotate(-90 258.7 134.7)">16</text>
<text x="260.6" y="134.7" transform="rotate(-90 260.6 134.7)">15</text>
<text x="266.7" y="134.9">GE_RJ45</text>
<text x="55.3" y="148.2">RGMII_VCC</text>
<text x="93.4" y="148.2">RGMII_VCC</text>
<text x="127.7" y="148.2">RGMII_VCC</text>
<text x="184.8" y="146.3">RGMII_VCC</text>
<text x="219.1" y="195.9">Title</text>
<text x="219.1" y="201.6">Size</text>
<text x="226.7" y="201.6">Document Number</text>
<text x="282" y="201.6">Rev</text>
<text x="283.9" y="203.5">1.0</text>
<text x="219.1" y="207.3">Date:</text>
<text x="229" y="207.3">Wednesday, September 27, 2017</text>
<text x="257.2" y="207.3">Sheet</text>
<text x="266.7" y="207.3">10</text>
<text x="272.5" y="207.3">of</text>
<text x="278.2" y="207.3">14</text>
</g>
<g font-size="1.7" fill="#000080">
<text x="106.7" y="8.2">L16</text>
<text x="64.8" y="16.8">C134</text>
<text x="72.4" y="16.8">C135</text>
<text x="80" y="16.8">C136</text>
<text x="87.7" y="16.8">C137</text>
<text x="104.8" y="16.8">C138</text>
<text x="106.7" y="14.1">120OHM@100Mhz</text>
<text x="125.8" y="16.8">C139</text>
<text x="133.4" y="16.8">C140</text>
<text x="141" y="16.8">C141</text>
<text x="64.8" y="18.7">22uF</text>
<text x="72.4" y="18.7">0.1uF</text>
<text x="80" y="18.7">0.1uF</text>
<text x="87.7" y="18.7">0.1uF</text>
<text x="104.8" y="18.7">22uF</text>
<text x="125.8" y="18.7">22uF</text>
<text x="133.4" y="18.7">0.1uF</text>
<text x="141" y="18.7">0.1uF</text>
<text x="169.6" y="20.6">C142</text>
<text x="169.6" y="22.5">0.1uF</text>
<text x="177.2" y="20.6">C143</text>
<text x="177.2" y="22.5">0.1uF</text>
<text x="184.8" y="20.6">C144</text>
<text x="184.8" y="22.5">0.1uF</text>
<text x="192.4" y="20.6">C145</text>
<text x="192.4" y="22.5">0.1uF</text>
<text x="200.1" y="20.6">C146</text>
<text x="200.1" y="22.5">0.1uF</text>
<text x="207.7" y="20.6">C147</text>
<text x="207.7" y="22.5">0.1uF</text>
<text x="175.3" y="38.7">L17</text>
<text x="221" y="38.7">L18</text>
<text x="175.3" y="44.6">120OHM@100Mhz</text>
<text x="196.3" y="45.4">C148</text>
<text x="196.3" y="47.3">22uF</text>
<text x="203.9" y="45.4">C149</text>
<text x="203.9" y="47.3">0.1uF</text>
<text x="211.5" y="45.4">C150</text>
<text x="211.5" y="47.3">0.01uF</text>
<text x="221" y="44.6">120OHM@100Mhz</text>
<text x="242" y="45.4">C151</text>
<text x="242" y="47.3">22uF</text>
<text x="249.6" y="45.4">C152</text>
<text x="249.6" y="47.3">0.1uF</text>
<text x="257.2" y="45.4">C153</text>
<text x="257.2" y="47.3">0.1uF</text>
<text x="32.4" y="58.7">C154</text>
<text x="38.1" y="58.7">18pF</text>
<text x="32.4" y="75.8">C155</text>
<text x="38.1" y="75.8">18pF</text>
<text x="169.6" y="73.9">R83</text>
<text x="169.6" y="75.8">R84</text>
<text x="179.1" y="73.9">330R 2</text>
<text x="179.1" y="75.8">330R 2</text>
<text x="197.6" y="80">C156</text>
<text x="197.6" y="83.3">0.1uF</text>
<text x="203.5" y="80">C157</text>
<text x="203.9" y="83.1">0.1uF</text>
<text x="243.9" y="81.6">J12</text>
<text x="142.9" y="110.1">R85</text>
<text x="148.6" y="110.1">4.7K</text>
<text x="43.9" y="115.8">R86</text>
<text x="49.6" y="115.8">1.5K</text>
<text x="146.7" y="119.7">R87</text>
<text x="146.7" y="121.6">12.1K 1%</text>
<text x="213.4" y="133">C158</text>
<text x="213.4" y="136.8">0.1uF</text>
<text x="225.8" y="133.4">C159</text>
<text x="226.2" y="136.6">1uF</text>
<text x="266.7" y="133">HR911130A</text>
<text x="186.7" y="153.9">R88</text>
<text x="57.2" y="159.7">R89</text>
<text x="57.2" y="161.9">4.7K</text>
<text x="95.3" y="159.7">R90</text>
<text x="95.3" y="161.9">4.7K</text>
<text x="129.6" y="157.8">R91 R92 R93 R94</text>
<text x="129.6" y="160">4.7K4.7K4.7K4.7K</text>
<text x="186.7" y="156.2">4.7K</text>
<text x="179.1" y="171.1">R95</text>
<text x="179.1" y="173">1K</text>
<text x="186.7" y="171.1">R96</text>
<text x="186.7" y="173">1K</text>
</g>
<g font-size="1.7" fill="#004080">
<text x="77" y="70.9" transform="rotate(-90 77 70.9)">DVDDH1</text>
<text x="78.9" y="70.9" transform="rotate(-90 78.9 70.9)">DVDDH2</text>
<text x="80.9" y="70.9" transform="rotate(-90 80.9 70.9)">DVDDH3</text>
<text x="84.7" y="70.6" transform="rotate(-90 84.7 70.6)">DVDDL1</text>
<text x="86.6" y="70.6" transform="rotate(-90 86.6 70.6)">DVDDL2</text>
<text x="88.5" y="70.6" transform="rotate(-90 88.5 70.6)">DVDDL3</text>
<text x="90.4" y="70.6" transform="rotate(-90 90.4 70.6)">DVDDL4</text>
<text x="92.3" y="70.6" transform="rotate(-90 92.3 70.6)">DVDDL5</text>
<text x="94.2" y="70.6" transform="rotate(-90 94.2 70.6)">DVDDL6</text>
<text x="98" y="70.5" transform="rotate(-90 98 70.5)">AVDDL1</text>
<text x="99.9" y="70.5" transform="rotate(-90 99.9 70.5)">AVDDL2</text>
<text x="107.5" y="69.6" transform="rotate(-90 107.5 69.6)">LDO_O</text>
<text x="115.1" y="70.8" transform="rotate(-90 115.1 70.8)">AVDDH1</text>
<text x="117" y="70.8" transform="rotate(-90 117 70.8)">AVDDH2</text>
<text x="119" y="67.3" transform="rotate(-90 119 67.3)">NC2</text>
<text x="67.7" y="75.1">XO</text>
<text x="67.7" y="73.2">XI</text>
<text x="101.8" y="73.6" transform="rotate(-90 101.8 73.6)">AVDDL_PLL</text>
<text x="104.9" y="75.1">LED1 / PME_N1/PHYAD0</text>
<text x="113.2" y="77">LED2/PHYAD1</text>
<text x="67.7" y="78.9">CLK125_NDO/LED_MODE</text>
<text x="116.6" y="80.8">TXRXM_D</text>
<text x="116.9" y="82.7">TXRXP_D</text>
<text x="67.7" y="88.4">TXD3</text>
<text x="67.7" y="84.6">GTX_CLK</text>
<text x="67.7" y="86.5">TX_EN</text>
<text x="116.6" y="86.5">TXRXM_C</text>
<text x="116.9" y="88.4">TXRXP_C</text>
<text x="241" y="88.4">LD1_K</text>
<text x="241" y="86.5">LD2_A</text>
<text x="241" y="84.6">LD2_K</text>
<text x="265.6" y="87.5" transform="rotate(-90 265.6 87.5)">CASE</text>
<text x="67.7" y="94.1">TXD0</text>
<text x="67.7" y="92.2">TXD1</text>
<text x="67.7" y="90.3">TXD2</text>
<text x="116.7" y="92.2">TXRXM_B</text>
<text x="117" y="94.1">TXRXP_B</text>
<text x="241" y="94.1">TRD3-</text>
<text x="241" y="90.3">LD1_A</text>
<text x="67.7" y="101.7">RXD3/MODE3</text>
<text x="67.7" y="99.8">RX_DV/CLK125_EN</text>
<text x="67.7" y="97.9">RX_CLK/PHYAD2</text>
<text x="116.7" y="97.9">TXRXM_A</text>
<text x="117" y="99.8">TXRXP_A</text>
<text x="241" y="101.7">TRD2-</text>
<text x="241" y="97.9">TRD3+</text>
<text x="67.7" y="105.6">RXD1/MODE1</text>
<text x="67.7" y="107.5">RXD0/MODE0</text>
<text x="67.7" y="103.7">RXD2/MODE2</text>
<text x="241" y="105.6">TRD2+</text>
<text x="67.7" y="113.2">MDC</text>
<text x="111.6" y="111.3">INT_N / PME_N2</text>
<text x="121" y="113.2">ISET</text>
<text x="241" y="109.4">CT</text>
<text x="67.7" y="115.1">MDIO</text>
<text x="67.7" y="118.9">RESET_N</text>
<text x="241" y="117">TRD1-</text>
<text x="94.2" y="121" transform="rotate(-90 94.2 121)">P_GND</text>
<text x="98" y="121" transform="rotate(-90 98 121)">VSS</text>
<text x="101.8" y="121" transform="rotate(-90 101.8 121)">NC1</text>
<text x="241" y="124.6">TRD0-</text>
<text x="241" y="120.8">TRD1+</text>
<text x="241" y="128.4">TRD0+</text>
<text x="252.3" y="130.5" transform="rotate(-90 252.3 130.5)">M5</text>
<text x="254.2" y="130.5" transform="rotate(-90 254.2 130.5)">M4</text>
<text x="259.9" y="130.5" transform="rotate(-90 259.9 130.5)">M2</text>
<text x="261.8" y="130.5" transform="rotate(-90 261.8 130.5)">M1</text>
</g>
<g font-size="1.7" fill="#f00">
<text x="42.3" y="77.7">PHY4_125M_CLK</text>
<text x="133.8" y="75.8">PHY4_AD1/LED2</text>
<text x="133.8" y="73.9">PHY4_AD0/LED1</text>
<text x="42.3" y="83.4">PHY4_TXCK</text>
<text x="133.8" y="81.5">PHY4_MDI3_P</text>
<text x="133.8" y="79.6">PHY4_MDI3_N</text>
<text x="17.2" y="86.1">2</text>
<text x="17.2" y="88">2</text>
<text x="17.2" y="89.9">2</text>
<text x="17.2" y="84.2">2</text>
<text x="23.5" y="86.3">PHY4_TXCTL</text>
<text x="23.5" y="88.2">PHY4_TXD3</text>
<text x="23.5" y="84.4">PHY4_TXCK</text>
<text x="42.3" y="85.3">PHY4_TXCTL</text>
<text x="42.5" y="89.2">PHY4_TXD2</text>
<text x="42.5" y="87.2">PHY4_TXD3</text>
<text x="133.8" y="85.3">PHY4_MDI2_N</text>
<text x="133.8" y="87.2">PHY4_MDI2_P</text>
<text x="17.2" y="91.8">2</text>
<text x="17.2" y="93.7">2</text>
<text x="23.5" y="90.1">PHY4_TXD2</text>
<text x="23.5" y="92">PHY4_TXD1</text>
<text x="23.5" y="93.9">PHY4_TXD0</text>
<text x="42.3" y="93">PHY4_TXD0</text>
<text x="42.3" y="91.1">PHY4_TXD1</text>
<text x="133.8" y="93">PHY4_MDI1_P</text>
<text x="133.8" y="91.1">PHY4_MDI1_N</text>
<text x="17.2" y="99.5">2</text>
<text x="17.2" y="101.4">2</text>
<text x="17.2" y="97.6">2</text>
<text x="23.5" y="99.8">PHY4_RXCTL</text>
<text x="23.5" y="101.7">PHY4_RXD3</text>
<text x="23.5" y="97.9">PHY4_RXCK</text>
<text x="42.3" y="98.7">PHY4_RXCTL</text>
<text x="42.3" y="100.6">PHY4_RXD3</text>
<text x="42.3" y="96.8">PHY4_RXCK</text>
<text x="133.8" y="98.7">PHY4_MDI0_P</text>
<text x="133.8" y="96.8">PHY4_MDI0_N</text>
<text x="17.2" y="107.1">2</text>
<text x="17.2" y="103.3">2</text>
<text x="17.2" y="105.2">2</text>
<text x="23.5" y="107.5">PHY4_RXD0</text>
<text x="23.5" y="103.7">PHY4_RXD2</text>
<text x="23.5" y="105.6">PHY4_RXD1</text>
<text x="42.3" y="106.3">PHY4_RXD0</text>
<text x="42.3" y="102.5">PHY4_RXD2</text>
<text x="42.3" y="104.4">PHY4_RXD1</text>
<text x="23.1" y="113">PHY4_MDC</text>
<text x="42.3" y="113.9">PHY4_MDIO</text>
<text x="42.7" y="112">PHY4_MDC</text>
<text x="51.5" y="112.8">2</text>
<text x="23.1" y="114.9">PHY4_MDIO</text>
<text x="23.1" y="118.7">PHY4_RESET</text>
<text x="42.1" y="117.7">PHY4_RESET</text>
<text x="51.5" y="114.7">2</text>
<text x="51.5" y="118.5">2</text>
<text x="164.2" y="161.5">PHY4_AD0/LED1</text>
<text x="110.9" y="165.4">PHY4_RXD3</text>
<text x="110.9" y="167.3">PHY4_RXD2</text>
<text x="164.2" y="163.4">PHY4_AD1/LED2</text>
<text x="164.2" y="165.4">PHY4_RXCK</text>
<text x="32.8" y="171.1">PHY4_RXCTL</text>
<text x="76.6" y="171.1">PHY4_125M_CLK</text>
<text x="110.9" y="171.1">PHY4_RXD0</text>
<text x="110.9" y="169.2">PHY4_RXD1</text>
</g>
<g font-size="1.7" fill="#00f">
<text x="258.5" y="87.8" transform="rotate(180 258.5 87.8)">Green</text>
<text x="259.1" y="84" transform="rotate(180 259.1 84)">Yellow</text>
<text x="270.2" y="92.6" transform="rotate(180 270.2 92.6)">8</text>
<text x="270.2" y="100.2" transform="rotate(180 270.2 100.2)">5</text>
<text x="270.2" y="96.6" transform="rotate(180 270.2 96.6)">7</text>
<text x="270.2" y="104.2" transform="rotate(180 270.2 104.2)">4</text>
<text x="270.2" y="115.4" transform="rotate(180 270.2 115.4)">6</text>
<text x="270.2" y="119.4" transform="rotate(180 270.2 119.4)">3</text>
<text x="270.2" y="123.1" transform="rotate(180 270.2 123.1)">2</text>
<text x="270.2" y="127.1" transform="rotate(180 270.2 127.1)">1</text>
</g>
<g font-size="1.4">
<text x="30.5" y="1.4">5</text>
<text x="87.7" y="1.4">4</text>
<text x="144.8" y="1.4">3</text>
<text x="202" y="1.4">2</text>
<text x="259.1" y="1.4">1</text>
<text x=".5" y="28.9">D</text>
<text x="288.2" y="28.9">D</text>
<text x=".5" y="80.3">C</text>
<text x="288.2" y="80.3">C</text>
<text x=".5" y="131.7">B</text>
<text x="288.2" y="131.7">B</text>
<text x=".5" y="183.2">A</text>
<text x="288.2" y="183.2">A</text>
<text x="30.5" y="209.1">5</text>
<text x="87.7" y="209.1">4</text>
<text x="144.8" y="209.1">3</text>
<text x="202" y="209.1">2</text>
<text x="259.1" y="209.1">1</text>
</g>
</svg>
